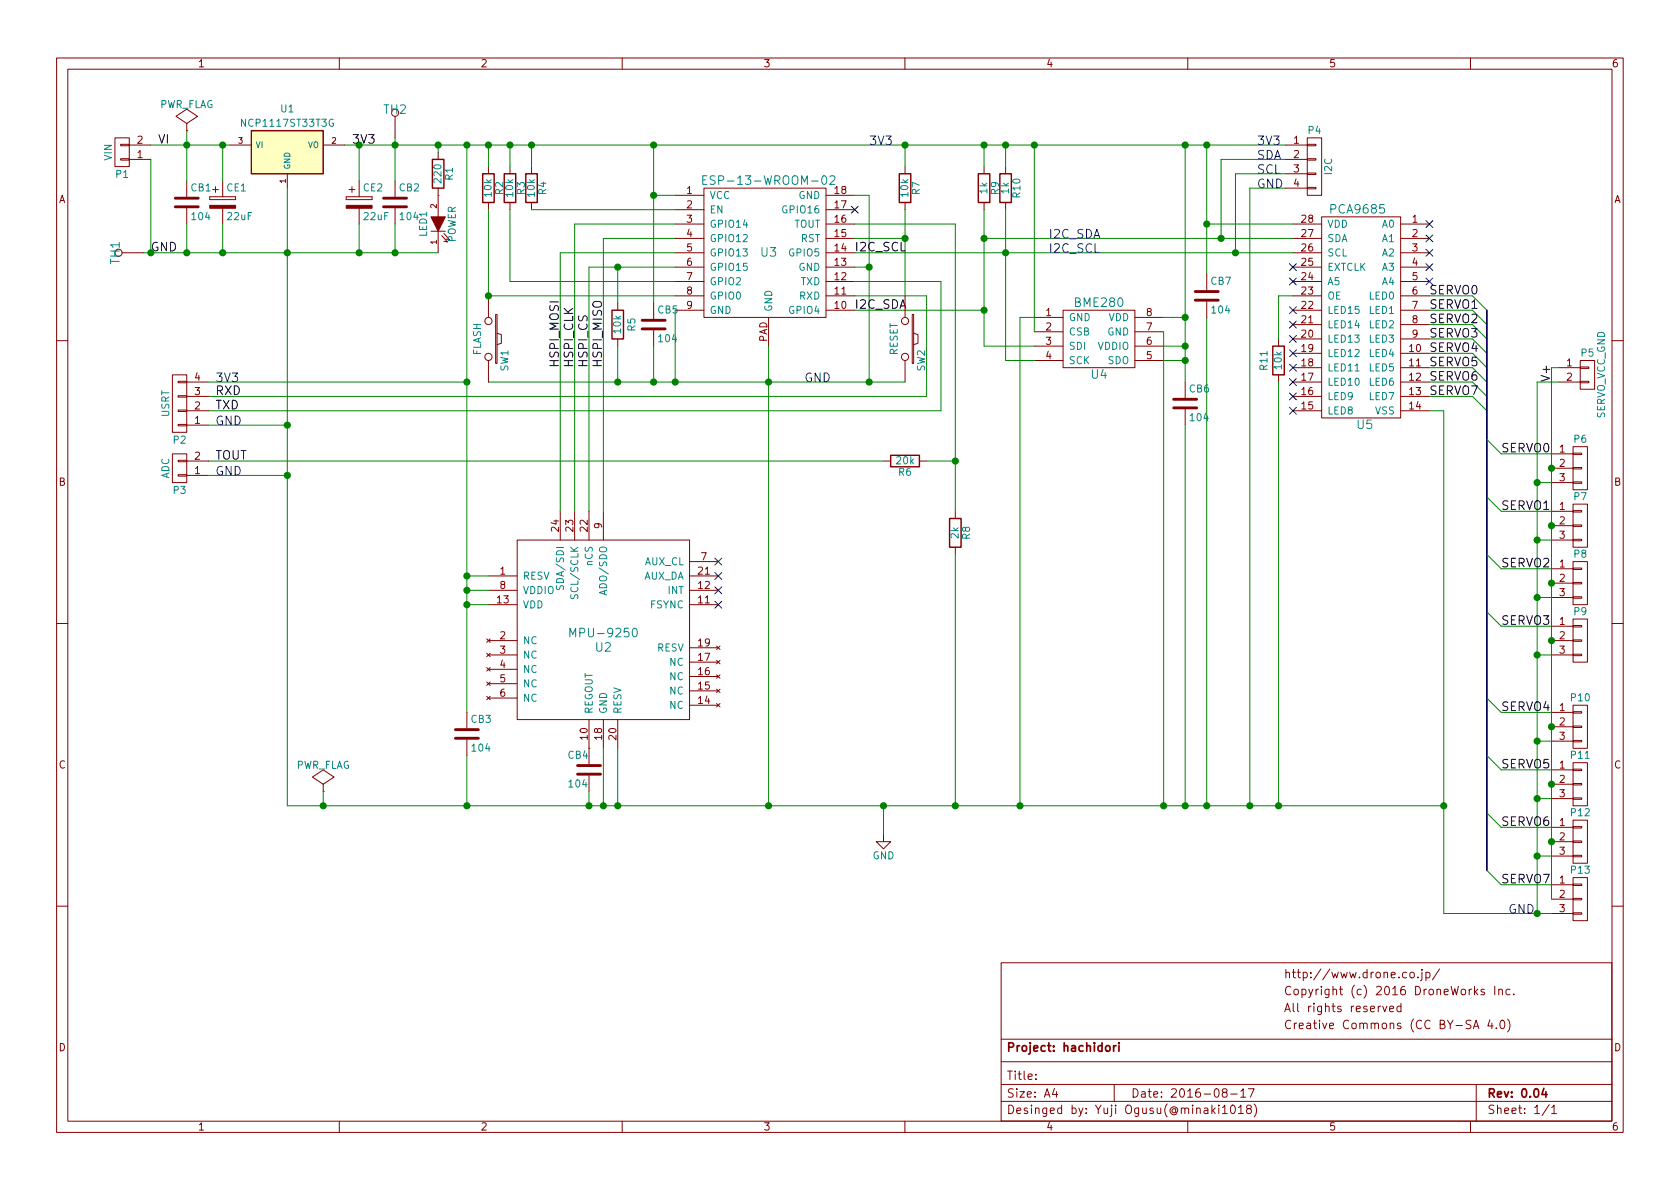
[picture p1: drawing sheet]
<svg xmlns="http://www.w3.org/2000/svg" width="297mm" height="210mm" viewBox="0 0 297 210" stroke-linecap="round" stroke-linejoin="round" font-family="sans-serif">
<g fill="none" stroke="#840000" stroke-width=".18">
<path d="M10 10.3h277v189.9h-277zM12 12.2h273v186.1h-273zM60 10.3v1.9M110 10.3v1.9M160 10.3v1.9M210 10.3v1.9M260 10.3v1.9M20.3 24.4h2.6v5.1h-2.6zM21.3 25.5h1.6v.3h-1.6zM21.3 28.1h1.6v.2h-1.6zM22.9 25.6h3.8M22.9 28.2h3.8"/>
<path d="M33 23.1h.1M33 21.8l1.9-1.2-1.9-1.3-1.9 1.3 1.9 1.2v1.3M33 32v2.8M33 36.8v2.8M37.1 34.8v.5zM37.1 35.3h4.6zM37.1 34.8h4.6zM37.6 33.5h1M38.1 33v1M39.4 32v2.8M39.4 36.8v2.8M40.6 25.6h3.8"/>
<path d="M41.7 34.8v.5zM50.8 30.7v2.6M57.1 25.6h3.9M61.2 34.8v.5zM61.2 35.3h4.6zM61.2 34.8h4.6zM61.7 33.5h1M62.2 33v1M63.5 32v2.8M63.5 36.8v2.8M65.8 34.8v.5zM69.8 20.6v3.8"/>
<path d="M69.8 32v2.8M69.8 36.8v2.8M77.5 26.9v1.3M77.5 33.3v5M86.4 29.5v1.2M86.4 35.8v1.3M90.2 29.5v1.2M90.2 35.8v1.3M94 29.5v1.2M94 35.8v1.3M119.4 39.6h5.1M119.4 34.5h5.1"/>
<path d="M119.4 37.1h5.1M124.5 33.3h21.5v22.8h-21.5zM146 39.6h5.1M146 34.5h5.1M146 37.1h5.1M160 29.5v1.2M160 35.8v1.3M174 29.5v1.2M174 35.8v1.3M177.8 29.5v1.2M177.8 35.8v1.3M227.3 25.6h3.8"/>
<path d="M227.3 28.2h3.8M227.3 30.7h3.8M227.3 33.3h3.8M228.6 39.6h5.1M231.1 33.1h1.6v.3h-1.6zM231.1 30.6h1.6v.3h-1.6zM231.1 28.1h1.6v.2h-1.6zM231.1 25.5h1.6v.3h-1.6zM231.1 24.4h2.6v10.1h-2.6zM233.7 38.3h13.9v35.6h-13.9zM247.6 39.6h5.1M21.6 44.7h3.8"/>
<path d="M76.2 40.9h2.5M77.5 40.9v3.8M78.1 41.7l1 1.1-.6-.1M78.5 41.3l1 1.1-.6-.1M86.4 52.3v3.8M87.6 55.6h.3v8.7h-.3zM87.9 58.9l.7 .3v1.5l-.7 .3M109.2 53.6v1.3M109.2 59.9v1.3M115.6 53.6v2.8M115.6 58.4v2.8M119.4 42.2h5.1"/>
<path d="M119.4 44.7h5.1M119.4 47.2h5.1M119.4 49.8h5.1M119.4 52.3h5.1M119.4 54.9h5.1M135.9 56.1v5.1M146 42.2h5.1M146 44.7h5.1M146 47.2h5.1M146 49.8h5.1M146 52.3h5.1M146 54.9h5.1"/>
<path d="M160 52.3v3.8M161.3 55.6h.2v8.7h-.2zM161.5 58.9l.8 .3v1.5l-.8 .3M182.9 56.1h5.1M182.9 58.7h5.1M188 54.9h12.7v10.1h-12.7zM200.7 56.1h5M200.7 58.7h5M213.4 48.5v2.8M213.4 53.3v2.8M226.1 59.9v1.3M228.6 42.2h5.1"/>
<path d="M228.6 44.7h5.1M228.6 47.2h5.1M228.6 49.8h5.1M228.6 52.3h5.1M228.6 54.9h5.1M228.6 57.4h5.1M228.6 59.9h5.1M247.6 42.2h5.1M247.6 44.7h5.1M247.6 47.2h5.1M247.6 49.8h5.1M247.6 52.3h5.1"/>
<path d="M247.6 54.9h5.1M247.6 57.4h5.1M247.6 59.9h5.1M10 60.2h2M30.5 66.3h2.5v10.1h-2.5zM31.5 67.4h1.5v.3h-1.5zM31.5 70h1.5v.2h-1.5zM31.5 72.5h1.5v.3h-1.5zM31.5 75.1h1.5v.2h-1.5zM33 67.6h3.8M33 70.1h3.8M33 72.6h3.8"/>
<path d="M33 75.2h3.8M86.4 63.7v3.9M160 63.7v3.9M182.9 61.2h5.1M182.9 63.7h5.1M200.7 61.2h5M200.7 63.7h5M209.5 67.6v2.8M209.5 72.4v2.8M226.1 66.3v1.3M228.6 62.5h5.1M228.6 65h5.1"/>
<path d="M228.6 67.6h5.1M228.6 70.1h5.1M228.6 72.6h5.1M247.6 62.5h5.1M247.6 65h5.1M247.6 67.6h5.1M247.6 70.1h5.1M247.6 72.6h5.1M275.6 65h3.8M275.6 67.6h3.8M278.1 79h2.6v7.6h-2.6zM279.4 67.4h1.5v.3h-1.5z"/>
<path d="M279.4 64.9h1.5v.2h-1.5zM279.4 63.7h2.5v5.1h-2.5zM285 60.2h2M30.5 80.3h2.5v5h-2.5zM31.5 81.4h1.5v.3h-1.5zM31.5 83.9h1.5v.3h-1.5zM33 81.5h3.8M33 84.1h3.8M91.4 95.5h30.5v31.7h-30.5zM99.1 90.4v5.1M101.6 90.4v5.1M104.1 90.4v5.1"/>
<path d="M106.7 90.4v5.1M121.9 99.3h5.1M156.2 81.5h1.3M162.6 81.5h1.2M168.9 90.4v1.3M168.9 96.8v1.2M274.3 80.3h3.8M274.3 82.8h3.8M274.3 85.3h3.8M274.3 90.4h3.8M274.3 93h3.8M274.3 95.5h3.8"/>
<path d="M278.1 85.2h1.6v.3h-1.6zM278.1 82.7h1.6v.2h-1.6zM278.1 80.1h1.6v.3h-1.6zM278.1 99.3h2.6v7.6h-2.6zM278.1 95.4h1.6v.2h-1.6zM278.1 92.8h1.6v.3h-1.6zM278.1 90.3h1.6v.2h-1.6zM278.1 89.1h2.6v7.7h-2.6zM10 110.3h2M86.1 113l.6 .6M86.1 115.5l.6 .6M86.1 118.1l.6 .6"/>
<path d="M86.4 101.8h5M86.4 113.3h5M86.4 115.8h5M86.4 118.4h5M86.4 104.4h5M86.4 106.9h5M86.7 113l-.6 .6M86.7 115.5l-.6 .6M86.7 118.1l-.6 .6M121.9 101.8h5.1M121.9 104.4h5.1M121.9 106.9h5.1"/>
<path d="M121.9 119.6h5.1M121.9 117.1h5.1M121.9 114.5h5.1M126.7 119.3l.6 .6M126.7 116.8l.6 .6M126.7 114.2l.6 .7M127.3 119.3l-.6 .6M127.3 116.8l-.6 .6M127.3 114.2l-.6 .7M274.3 113.3h3.8M274.3 115.8h3.8M274.3 100.6h3.8"/>
<path d="M274.3 103.1h3.8M274.3 105.7h3.8M274.3 110.7h3.8M278.1 105.5h1.6v.3h-1.6zM278.1 103h1.6v.2h-1.6zM278.1 100.5h1.6v.2h-1.6zM278.1 115.7h1.6v.2h-1.6zM278.1 113.2h1.6v.2h-1.6zM278.1 110.6h1.6v.3h-1.6zM278.1 109.5h2.6v7.6h-2.6zM285 110.3h2M57.1 139.9h.1"/>
<path d="M57.1 138.7l2-1.3-2-1.3-1.9 1.3 1.9 1.3v1.2M82.5 126v2.8M82.5 130.8v2.8M86.1 120.6l.6 .6M86.1 123.1l.6 .6M86.4 120.9h5M86.4 123.4h5M86.7 120.6l-.6 .6M86.7 123.1l-.6 .6M104.1 127.2v7.9M104.1 137.2v2.7M106.7 127.2v5.1"/>
<path d="M109.2 127.2v5.1M121.9 124.7h5.1M121.9 122.2h5.1M126.7 124.4l.6 .6M126.7 121.9l.6 .6M127.3 124.4l-.6 .6M127.3 121.9l-.6 .6M274.3 126h3.8M274.3 128.5h3.8M274.3 131.1h3.8M274.3 136.1h3.8M274.3 138.7h3.8"/>
<path d="M278.1 130.9h1.6v.3h-1.6zM278.1 128.4h1.6v.2h-1.6zM278.1 125.9h1.6v.2h-1.6zM278.1 124.7h2.6v7.6h-2.6zM278.1 138.6h1.6v.2h-1.6zM278.1 136h1.6v.3h-1.6zM278.1 134.9h2.6v7.6h-2.6zM156.2 147.6v1.2h1.3l-1.3 1.3-1.3-1.3h1.3M274.3 146.3h3.8M274.3 148.8h3.8M274.3 151.4h3.8M274.3 141.2h3.8"/>
<path d="M274.3 156.5h3.8M274.3 159h3.8M278.1 151.3h1.6v.2h-1.6zM278.1 148.7h1.6v.3h-1.6zM278.1 146.2h1.6v.2h-1.6zM278.1 145h2.6v7.6h-2.6zM278.1 141.1h1.6v.2h-1.6zM278.1 158.9h1.6v.2h-1.6zM278.1 156.3h1.6v.3h-1.6zM278.1 155.2h2.6v7.6h-2.6zM10 160.2h2M177 170.3h108v27.9h-108z"/>
<path d="M244.5 177.9l.3 1 .4-1M245.7 178.4l.7-.1v-.3l-.5-.1-.2 .2 .1 .7h.6M247.7 178l-.4-.1-.3 .3 .1 .6 .2 .1 .4-.1M247.7 177.4v1.5M249.4 172.1l.2-.2 .4 .2 .1 .5-.2 .2-.3 .1-.2-.1zM250.7 172.8v.1M251.4 171.9v1.3l-.3 .2M251.4 171.4v.2M252.1 172l.5-.1 .2 .3-.1 .6h-.6M252.1 171.9v1.5M254.5 171.3l-1.2 2M260.9 175.4l.4 .5"/>
<path d="M261.3 174.9l-.6 .6M262.4 175a.37 .37 0 0 0-.6 .1l.1 .3 .5 .1 .1 .1-.2 .3-.5-.1M264.3 174.4v1.5M265 175.1l.2-.2 .4 .1v.9M265 174.9v1M267 175l-.5-.1-.2 .3v.6l.2 .1 .5-.1M267.6 175.8v.1M274.3 161.5h3.8M278.1 161.4h1.6v.3h-1.6zM285 160.2h2M60 198.3v1.9M110 198.3v1.9"/>
<path d="M160 198.3v1.9M177 194.8h108M177 191.8h108M177 187.8h108M177 183.8h108M183.2 190.8v.1M183.2 190v.1M186.4 192.5l-.3 1h.9M186.8 193v1M197 191.8v3M210 198.3v1.9M216.1 195.9l.5-.5v1.5"/>
<path d="M216.1 196.9h.9M216.4 193.2l-.3-.3 .1-.2 .2-.2 .4 .1 .2 .2-.1 .2-.6 .2a.48 .48 0 0 0-.1 .7l.2 .1 .5-.1a.48 .48 0 0 0-.2-.7M217.6 193.5h1.1M217.7 195.6l.2-.2a.81 .81 0 0 1 .6 .6 .81 .81 0 0 1-.3 .8l-.1 .1a.79 .79 0 0 1-.4-1.3zM219 195.9l.4-.5v1.5M219 196.9h.8M219.4 193l.4-.5v1.5M219.4 194h.8M220.7 196.1l-.3-.3 .1-.2 .2-.2 .4 .1 .2 .2-.1 .2-.7 .2a.48 .48 0 0 0 0 .7l.2 .1 .5-.1a.48 .48 0 0 0-.2-.7M220.7 192.5h1l-.6 1.5M221.7 195.2a1.71 1.71 0 0 1 0 2.3M260 198.3v1.9"/>
<path d="M260.5 181.9l.5-1.5 .5 1.5M260.6 181.5h.7M261 191.8v6.5M263.4 180.3l-.3 1.1h.9M263.8 180.9v1M264.6 181.8v.1M265.4 180.6l.2-.2a.81 .81 0 0 1 .5 .6 .81 .81 0 0 1-.2 .8l-.2 .1a.79 .79 0 0 1-.3-1.3zM266.5 180.2a1.71 1.71 0 0 1 0 2.3M273.9 195.3l-1.3 2M274.3 195.9l.5-.5v1.5M274.3 196.9h.9"/>
<circle cx="86.4" cy="56.8" r=".63"/>
<circle cx="160" cy="56.8" r=".63"/>
<circle cx="86.4" cy="63.1" r=".63"/>
<circle cx="160" cy="63.1" r=".63"/>
</g>
<path d="M196.9 184.9v1M197.3 184.9l-.4 .3M197.8 184.4v.2M197.8 184.9v1M273 192.5l-.4 1h1M273.3 193v1" fill="none" stroke="#840000" stroke-width=".3"/>
<path d="M58.9 21.1a.59 .59 0 0 0-.7 .6 .59 .59 0 0 0 .7 .6l.1-.5h-.3M124.3 31.8h.5M125 31.1h-.7v1.5h.7M146.7 31.2l.3-.1h.3l.2 .1 .1 .3-.1 .2-.8 .9h.9M98.4 103.6l.1 .6h.4l.2-.5 .3-.1 .2 .2v.5M100.8 112.6v-1.5l.5 1.1 .5-1.1v1.5M111.9 111.2l.3-.1a.81 .81 0 0 1 .5 .8 .81 .81 0 0 1-.5 .7l-.3-.1-.1-.5z" fill="none" stroke="#008484" stroke-width=".18"/>
<path d="M44.4 23.1h12.7v7.6h-12.7zM76.5 28.2h2v5.1h-2zM85.3 30.7h2.1v5.1h-2.1zM89.2 30.7h2v5.1h-2zM93 30.7h2v5.1h-2zM159 30.7h2v5.1h-2zM173 30.7h2v5.1h-2zM176.8 30.7h2v5.1h-2zM108.2 54.9h2v5h-2zM225 61.2h2.1v5.1h-2.1zM157.5 80.5h5.1v2h-5.1zM167.9 91.7h2v5.1h-2z" fill="none" stroke="#840000" stroke-width=".25"/>
<g fill="none" stroke="#840000" stroke-width=".51">
<path d="M31 36.6h4.1M31 35h4.1M67.8 36.6h4.1M67.8 35h4.1M113.5 58.2h4.1M113.5 56.6h4.1M211.3 53.1h4.1M211.3 51.6h4.1M207.5 72.1h4.1M207.5 70.6h4.1M80.5 130.6h4.1M80.5 129h4.1"/>
<path d="M102.1 136.9h4.1M102.1 135.4h4.1"/>
</g>
<g fill="none" stroke="#000084" stroke-width=".18">
<path d="M150.5 36.5l1.2 1.2M151.7 36.5l-1.2 1.2M252.1 39l1.2 1.2M253.3 39l-1.2 1.2M228 46.6l1.2 1.2M228 49.2l1.2 1.2M228 54.2l1.2 1.3M228 56.8l1.2 1.2M228 59.3l1.2 1.2M229.2 46.6l-1.2 1.2M229.2 49.2l-1.2 1.2M229.2 54.2l-1.2 1.3"/>
<path d="M229.2 56.8l-1.2 1.2M229.2 59.3l-1.2 1.2M252.1 41.5l1.2 1.3M252.1 44.1l1.2 1.2M252.1 46.6l1.2 1.2M252.1 49.2l1.2 1.2M253.3 41.5l-1.2 1.3M253.3 44.1l-1.2 1.2M253.3 46.6l-1.2 1.2M253.3 49.2l-1.2 1.2M228 61.9l1.2 1.2M228 64.4l1.2 1.2"/>
<path d="M228 66.9l1.2 1.3M228 69.5l1.2 1.2M228 72l1.2 1.2M229.2 61.9l-1.2 1.2M229.2 64.4l-1.2 1.2M229.2 66.9l-1.2 1.3M229.2 69.5l-1.2 1.2M229.2 72l-1.2 1.2M126.4 98.7l1.2 1.2M127.6 98.7l-1.2 1.2M126.4 101.2l1.2 1.3M126.4 103.8l1.2 1.2"/>
<path d="M126.4 106.3l1.2 1.2M127.6 101.2l-1.2 1.3M127.6 103.8l-1.2 1.2M127.6 106.3l-1.2 1.2"/>
</g>
<g fill="#840000" stroke="#840000" stroke-width=".18">
<path d="M76.2 38.3h2.5l-1.2 2.6z"/>
<path d="M61.2 36.3h4.6v.5h-4.6z"/>
<path d="M37.1 36.3h4.6v.5h-4.6z"/>
</g>
<path d="M44.4 23.1h12.7v7.6h-12.7z" fill="#ffffc2" stroke="#ffffc2" stroke-width=".18"/>
<g fill="#008400" stroke="#008400" stroke-width=".25">
<circle cx="94" cy="25.6" r=".51"/>
<circle cx="213.4" cy="39.6" r=".51"/>
<circle cx="209.6" cy="56.1" r=".51"/>
<circle cx="174" cy="42.2" r=".51"/>
<circle cx="177.8" cy="44.7" r=".51"/>
<circle cx="209.6" cy="61.2" r=".51"/>
<circle cx="180.3" cy="142.5" r=".51"/>
<circle cx="115.6" cy="25.6" r=".51"/>
<circle cx="86.4" cy="25.6" r=".51"/>
<circle cx="90.2" cy="25.6" r=".51"/>
<circle cx="82.6" cy="104.4" r=".51"/>
<circle cx="82.6" cy="101.8" r=".51"/>
<circle cx="115.6" cy="34.5" r=".51"/>
<circle cx="82.6" cy="106.9" r=".51"/>
<circle cx="209.6" cy="63.7" r=".51"/>
<circle cx="153.7" cy="47.2" r=".51"/>
<circle cx="50.8" cy="44.7" r=".51"/>
<circle cx="160" cy="25.6" r=".51"/>
<circle cx="209.6" cy="25.6" r=".51"/>
<circle cx="209.6" cy="142.5" r=".51"/>
<circle cx="213.4" cy="142.5" r=".51"/>
<circle cx="226.1" cy="142.5" r=".51"/>
<circle cx="177.8" cy="25.6" r=".51"/>
<circle cx="174" cy="25.6" r=".51"/>
<circle cx="77.5" cy="25.6" r=".51"/>
<circle cx="119.4" cy="67.6" r=".51"/>
<circle cx="115.6" cy="67.6" r=".51"/>
<circle cx="109.2" cy="47.2" r=".51"/>
<circle cx="135.9" cy="67.6" r=".51"/>
<circle cx="82.6" cy="25.6" r=".51"/>
<circle cx="104.1" cy="142.5" r=".51"/>
<circle cx="63.5" cy="44.7" r=".51"/>
<circle cx="69.9" cy="25.6" r=".51"/>
<circle cx="69.9" cy="44.7" r=".51"/>
<circle cx="39.4" cy="44.7" r=".51"/>
<circle cx="39.4" cy="25.6" r=".51"/>
<circle cx="135.9" cy="142.5" r=".51"/>
<circle cx="82.6" cy="142.5" r=".51"/>
<circle cx="255.3" cy="142.5" r=".51"/>
<circle cx="271.8" cy="161.5" r=".51"/>
<circle cx="274.3" cy="93" r=".51"/>
<circle cx="274.3" cy="103.1" r=".51"/>
<circle cx="274.3" cy="113.3" r=".51"/>
<circle cx="274.3" cy="128.5" r=".51"/>
<circle cx="274.3" cy="138.7" r=".51"/>
<circle cx="274.3" cy="148.8" r=".51"/>
<circle cx="271.8" cy="95.5" r=".51"/>
<circle cx="271.8" cy="105.7" r=".51"/>
<circle cx="271.8" cy="115.8" r=".51"/>
<circle cx="271.8" cy="131.1" r=".51"/>
<circle cx="271.8" cy="141.2" r=".51"/>
<circle cx="271.8" cy="151.4" r=".51"/>
<circle cx="274.3" cy="82.8" r=".51"/>
<circle cx="33" cy="25.6" r=".51"/>
<circle cx="33" cy="44.7" r=".51"/>
<circle cx="106.7" cy="142.5" r=".51"/>
<circle cx="109.2" cy="142.5" r=".51"/>
<circle cx="182.9" cy="25.6" r=".51"/>
<circle cx="57.2" cy="142.5" r=".51"/>
<circle cx="156.2" cy="142.5" r=".51"/>
<circle cx="271.8" cy="85.3" r=".51"/>
<circle cx="109.2" cy="67.6" r=".51"/>
<circle cx="86.4" cy="52.3" r=".51"/>
<circle cx="205.7" cy="142.5" r=".51"/>
<circle cx="160" cy="42.2" r=".51"/>
<circle cx="153.7" cy="67.6" r=".51"/>
<circle cx="174" cy="54.9" r=".51"/>
<circle cx="168.9" cy="81.5" r=".51"/>
<circle cx="168.9" cy="142.5" r=".51"/>
<circle cx="215.9" cy="42.2" r=".51"/>
<circle cx="213.4" cy="25.6" r=".51"/>
<circle cx="218.4" cy="44.7" r=".51"/>
<circle cx="221" cy="142.5" r=".51"/>
<circle cx="50.8" cy="84.1" r=".51"/>
<circle cx="50.8" cy="75.2" r=".51"/>
<circle cx="82.6" cy="67.6" r=".51"/>
</g>
<g fill="none" stroke="#008400" stroke-width=".18">
<path d="M26.7 25.6h13.9M26.7 28.2v16.5M33 23.1v8.9M33 39.6v5.1M39.4 25.6v6.4M39.4 39.6v5.1M50.8 33.3v109.2h204.5M61 25.6h166.3M63.5 25.6v6.4M63.5 39.6v5.1M69.8 24.4v7.6M69.8 39.6v5.1"/>
<path d="M77.5 34.5h.1M77.5 25.6v1.3M82.5 25.6v100.4M86.4 37.1v15.2h33M86.4 25.6v3.9M90.2 37.1v12.7h29.2M90.2 25.6v3.9M94 25.6v3.9M94 37.1h25.4M115.6 34.5h3.8M115.6 25.6v28M119.4 39.6h-17.8v50.8"/>
<path d="M151.1 39.6h17.8v50.8M151.1 34.5h2.6v33.1M160 25.6v3.9M160 37.1v15.2M174 37.1v24.1h8.9M174 25.6v3.9M177.8 25.6v3.9M177.8 37.1v26.6h5.1M182.9 25.6v33.1M209.5 25.6v42M213.4 25.6v22.9M213.4 39.6h15.2"/>
<path d="M227.3 28.2h-11.4v14M227.3 30.7h-8.9v14M227.3 33.3h-6.3v109.2M25.4 44.7h52.1M109.2 47.2v6.4M119.4 44.7h-20.3v45.7M119.4 47.2h-15.3v43.2M119.4 42.2h-12.7v48.2M119.4 54.9v12.7M151.1 54.9h22.9M151.1 44.7h77.5M151.1 49.8h15.3v22.8h-129.6"/>
<path d="M151.1 47.2h2.6M151.1 42.2h8.9M151.1 52.3h12.7v17.8h-127M174 42.2h54.6M182.9 56.1h-2.6v86.4M205.7 56.1h3.8M205.7 58.7v83.8M213.4 56.1v86.4M228.6 52.3h-2.5v7.6M252.7 54.9h7.6l2.6 2.5M252.7 52.3h7.6l2.6 2.6M252.7 57.4h7.6l2.6 2.5"/>
<path d="M252.7 59.9h7.6l2.6 2.6M36.8 67.6h45.7M36.8 75.2h14M86.4 67.6h73.6M109.2 61.2v6.4M115.6 61.2v6.4M135.9 61.2v81.3M205.7 61.2h3.8M205.7 63.7h3.8M209.5 75.2v67.3M226.1 67.6v74.9M252.7 72.6h2.6v88.9h19"/>
<path d="M252.7 70.1h7.6l2.6 2.5M252.7 67.6h7.6l2.6 2.5M252.7 62.5h7.6l2.6 2.5M252.7 65h7.6l2.6 2.6M262.9 77.7l2.5 2.6h8.9M275.6 67.6h-3.8v93.9M275.6 65h-1.3v94M36.8 81.5h119.4M36.8 84.1h14M163.8 81.5h5.1M168.9 98v44.5M262.9 98l2.5 2.6h8.9"/>
<path d="M262.9 87.9l2.5 2.5h8.9M271.8 85.3h2.5M271.8 95.5h2.5M82.5 101.8h3.9M82.5 106.9h3.9M82.5 104.4h3.9M262.9 108.2l2.5 2.5h8.9M271.8 105.7h2.5M271.8 115.8h2.5M57.1 139.9v2.6M82.5 133.6v8.9M104.1 139.9v2.6"/>
<path d="M106.7 132.3v10.2M109.2 132.3v10.2M262.9 133.6l2.5 2.5h8.9M262.9 123.4l2.5 2.6h8.9M271.8 131.1h2.5M156.2 142.5v5.1M262.9 153.9l2.5 2.6h8.9M262.9 143.8l2.5 2.5h8.9M271.8 141.2h2.5M271.8 151.4h2.5"/>
</g>
<path d="M262.9 54.9v99" fill="none" stroke="#000084" stroke-width=".3"/>
<g font-size="2.1" fill="#008484">
<text x="67.8" y="20.1">TH2</text>
<text x="126.1" y="32.7">ESP-13-WROOM-02</text>
<text x="235.4" y="37.8">PCA9685</text>
<text x="21.2" y="46.7" transform="rotate(-90 21.2 46.7)">TH1</text>
<text x="134.5" y="45.4">U3</text>
<text x="190.2" y="54.3">BME280</text>
<text x="193" y="67">U4</text>
<text x="240" y="75.9">U5</text>
<text x="101.6" y="112.7">MPU-9250</text>
<text x="105.3" y="115.2">U2</text>
</g>
<g font-size="2.1">
<text x="27.9" y="25.4">VI</text>
<text x="62.2" y="25.4">3V3</text>
<text x="151.1" y="44.4">I2C_SCL</text>
<text x="252.7" y="52.1">SERVO0</text>
<text x="151.1" y="54.6">I2C_SDA</text>
<text x="252.7" y="54.6">SERVO1</text>
<text x="252.7" y="57.1">SERVO2</text>
<text x="252.7" y="59.7">SERVO3</text>
<text x="98.8" y="65" transform="rotate(-90 98.8 65)">HSPI_MOSI</text>
<text x="101.3" y="65" transform="rotate(-90 101.3 65)">HSPI_CLK</text>
<text x="103.9" y="65" transform="rotate(-90 103.9 65)">HSPI_CS</text>
<text x="106.4" y="65" transform="rotate(-90 106.4 65)">HSPI_MISO</text>
<text x="252.7" y="62.2">SERVO4</text>
<text x="252.7" y="64.8">SERVO5</text>
<text x="38.1" y="69.8">RXD</text>
<text x="252.7" y="67.3">SERVO6</text>
<text x="252.7" y="69.8">SERVO7</text>
<text x="274.1" y="67.6" transform="rotate(-90 274.1 67.6)">V+</text>
<text x="38.1" y="72.4">TXD</text>
<text x="38.1" y="81.3">TOUT</text>
<text x="265.4" y="80">SERVO0</text>
<text x="265.4" y="90.2">SERVO1</text>
<text x="265.4" y="100.3">SERVO2</text>
<text x="265.4" y="110.5">SERVO3</text>
<text x="265.4" y="125.7">SERVO4</text>
<text x="265.4" y="135.9">SERVO5</text>
<text x="265.4" y="146">SERVO6</text>
<text x="265.4" y="156.2">SERVO7</text>
</g>
<g font-size="2.1" fill="#0000c2">
<text x="153.7" y="25.6">3V3</text>
<text x="222.2" y="28.2">SDA</text>
<text x="222.2" y="25.6">3V3</text>
<text x="222.2" y="33.3">GND</text>
<text x="222.2" y="30.7">SCL</text>
<text x="185.4" y="44.7">I2C_SCL</text>
<text x="185.4" y="42.2">I2C_SDA</text>
<text x="38.1" y="67.6">3V3</text>
<text x="142.2" y="67.6">GND</text>
<text x="38.1" y="75.2">GND</text>
<text x="38.1" y="84.1">GND</text>
<text x="266.7" y="161.5">GND</text>
</g>
<text font-size="2.1" fill="#008400" x="26.7" y="44.4">GND</text>
<g font-size="2.1" fill="#840000">
<text x="227" y="173">http://www.drone.co.jp/</text>
<text x="227" y="176">Copyright (c) 2016 DroneWorks Inc.</text>
<text x="227" y="179">All rights reserved</text>
<text x="178" y="186">Project: hachidori</text>
<text x="227" y="182">Creative Commons (CC BY-SA 4.0)</text>
<text x="178" y="191">Title:</text>
<text x="178" y="194.1">Size: A4</text>
<text x="178" y="197">Desinged by: Yuji Ogusu(@minaki1018)</text>
<text x="200" y="194.1">Date: 2016-08-17</text>
<text x="263" y="194.1">Rev: 0.04</text>
<text x="263" y="197">Sheet: 1/1</text>
</g>
<g font-size="1.8" fill="#840000">
<text x="35" y="11.9">1</text>
<text x="85" y="11.9">2</text>
<text x="135" y="11.9">3</text>
<text x="185" y="11.9">4</text>
<text x="235" y="11.9">5</text>
<text x="285" y="11.9">6</text>
<text x="24.3" y="27.9">1</text>
<text x="24.3" y="25.4">2</text>
<text x="228.8" y="25.4">1</text>
<text x="228.8" y="27.9">2</text>
<text x="10.4" y="35.9">A</text>
<text x="121.4" y="34.3">1</text>
<text x="147.6" y="34.3">18</text>
<text x="228.8" y="30.5">3</text>
<text x="228.8" y="33">4</text>
<text x="285.4" y="35.9">A</text>
<text x="121.4" y="36.8">2</text>
<text x="121.4" y="39.4">3</text>
<text x="121.4" y="41.9">4</text>
<text x="147.6" y="41.9">15</text>
<text x="147.6" y="39.4">16</text>
<text x="147.6" y="36.8">17</text>
<text x="230.2" y="41.9">27</text>
<text x="230.2" y="39.4">28</text>
<text x="249.7" y="39.4">1</text>
<text x="249.7" y="41.9">2</text>
<text x="121.4" y="44.4">5</text>
<text x="121.4" y="47">6</text>
<text x="147.6" y="47">13</text>
<text x="147.6" y="44.4">14</text>
<text x="230.2" y="47">25</text>
<text x="230.2" y="44.4">26</text>
<text x="249.7" y="44.4">3</text>
<text x="249.7" y="47">4</text>
<text x="121.4" y="49.5">7</text>
<text x="121.4" y="52.1">8</text>
<text x="147.6" y="52.1">11</text>
<text x="147.6" y="49.5">12</text>
<text x="230.2" y="52.1">23</text>
<text x="230.2" y="49.5">24</text>
<text x="249.7" y="49.5">5</text>
<text x="249.7" y="52.1">6</text>
<text x="121.4" y="54.6">9</text>
<text x="147.6" y="54.6">10</text>
<text x="184.9" y="55.9">1</text>
<text x="184.9" y="58.4">2</text>
<text x="202.7" y="58.4">7</text>
<text x="202.7" y="55.9">8</text>
<text x="230.2" y="59.7">20</text>
<text x="230.2" y="57.1">21</text>
<text x="230.2" y="54.6">22</text>
<text x="249.7" y="54.6">7</text>
<text x="249.7" y="57.1">8</text>
<text x="249.7" y="59.7">9</text>
<text x="135.6" y="60.5" transform="rotate(-90 135.6 60.5)">PAD</text>
<text x="184.9" y="61">3</text>
<text x="184.9" y="63.5">4</text>
<text x="202.7" y="63.5">5</text>
<text x="202.7" y="61">6</text>
<text x="230.2" y="64.8">18</text>
<text x="230.2" y="62.2">19</text>
<text x="249.2" y="62.2">10</text>
<text x="249.2" y="64.8">11</text>
<text x="277" y="64.8">1</text>
<text x="34.4" y="69.8">3</text>
<text x="34.4" y="67.3">4</text>
<text x="230.2" y="69.8">16</text>
<text x="230.2" y="67.3">17</text>
<text x="249.2" y="67.3">12</text>
<text x="249.2" y="69.8">13</text>
<text x="277" y="67.3">2</text>
<text x="34.4" y="74.9">1</text>
<text x="34.4" y="72.4">2</text>
<text x="230.2" y="72.4">15</text>
<text x="249.2" y="72.4">14</text>
<text x="34.4" y="83.8">1</text>
<text x="34.4" y="81.3">2</text>
<text x="275.7" y="80">1</text>
<text x="275.7" y="82.5">2</text>
<text x="10.4" y="85.9">B</text>
<text x="275.7" y="85.1">3</text>
<text x="285.4" y="85.9">B</text>
<text x="98.8" y="93.9" transform="rotate(-90 98.8 93.9)">24</text>
<text x="101.3" y="93.9" transform="rotate(-90 101.3 93.9)">23</text>
<text x="103.9" y="93.9" transform="rotate(-90 103.9 93.9)">22</text>
<text x="106.4" y="93.4" transform="rotate(-90 106.4 93.4)">9</text>
<text x="275.7" y="90.2">1</text>
<text x="275.7" y="92.7">2</text>
<text x="275.7" y="95.2">3</text>
<text x="88.4" y="101.6">1</text>
<text x="123.5" y="101.6">21</text>
<text x="124" y="99.1">7</text>
<text x="275.7" y="100.3">1</text>
<text x="87.9" y="106.7">13</text>
<text x="88.4" y="104.1">8</text>
<text x="123.5" y="106.7">11</text>
<text x="123.5" y="104.1">12</text>
<text x="275.7" y="102.9">2</text>
<text x="275.7" y="105.4">3</text>
<text x="88.4" y="113">2</text>
<text x="275.7" y="110.5">1</text>
<text x="275.7" y="113">2</text>
<text x="88.4" y="115.6">3</text>
<text x="88.4" y="118.1">4</text>
<text x="123.5" y="119.4">16</text>
<text x="123.5" y="116.8">17</text>
<text x="123.5" y="114.3">19</text>
<text x="275.7" y="115.6">3</text>
<text x="88.4" y="120.6">5</text>
<text x="88.4" y="123.2">6</text>
<text x="123.5" y="124.5">14</text>
<text x="123.5" y="121.9">15</text>
<text x="275.7" y="125.7">1</text>
<text x="103.9" y="130.8" transform="rotate(-90 103.9 130.8)">10</text>
<text x="106.4" y="130.8" transform="rotate(-90 106.4 130.8)">18</text>
<text x="109" y="130.8" transform="rotate(-90 109 130.8)">20</text>
<text x="275.7" y="128.3">2</text>
<text x="275.7" y="130.8">3</text>
<text x="10.4" y="135.9">C</text>
<text x="275.7" y="135.9">1</text>
<text x="285.4" y="135.9">C</text>
<text x="275.7" y="138.4">2</text>
<text x="275.7" y="141">3</text>
<text x="275.7" y="146">1</text>
<text x="275.7" y="148.6">2</text>
<text x="275.7" y="151.1">3</text>
<text x="275.7" y="156.2">1</text>
<text x="275.7" y="158.7">2</text>
<text x="275.7" y="161.3">3</text>
<text x="10.4" y="185.9">D</text>
<text x="285.4" y="185.9">D</text>
<text x="35" y="199.9">1</text>
<text x="85" y="199.9">2</text>
<text x="135" y="199.9">3</text>
<text x="185" y="199.9">4</text>
<text x="235" y="199.9">5</text>
<text x="285" y="199.9">6</text>
</g>
<g font-size="1.8" fill="#008484">
<text x="28.1" y="19.1">PWR_FLAG</text>
<text x="43.1" y="22.4">NCP1117ST33T3G</text>
<text x="49.7" y="19.9">U1</text>
<text x="231.3" y="23.7">P4</text>
<text x="19.8" y="28.4" transform="rotate(-90 19.8 28.4)">VIN</text>
<text x="20.5" y="31.4">P1</text>
<text x="33.8" y="33.8">CB1</text>
<text x="40.1" y="33.8">CE1</text>
<text x="64.2" y="33.8">CE2</text>
<text x="70.6" y="33.8">CB2</text>
<text x="78" y="32.2" transform="rotate(-90 78 32.2)">220</text>
<text x="80.1" y="31.8" transform="rotate(-90 80.1 31.8)">R1</text>
<text x="86.9" y="34.7" transform="rotate(-90 86.9 34.7)">10k</text>
<text x="89" y="34.4" transform="rotate(-90 89 34.4)">R2</text>
<text x="90.7" y="34.7" transform="rotate(-90 90.7 34.7)">10k</text>
<text x="92.8" y="34.4" transform="rotate(-90 92.8 34.4)">R3</text>
<text x="94.5" y="34.7" transform="rotate(-90 94.5 34.7)">10k</text>
<text x="96.6" y="34.4" transform="rotate(-90 96.6 34.4)">R4</text>
<text x="125.5" y="35.2">VCC</text>
<text x="141.1" y="35.2">GND</text>
<text x="160.6" y="34.7" transform="rotate(-90 160.6 34.7)">10k</text>
<text x="162.6" y="34.4" transform="rotate(-90 162.6 34.4)">R7</text>
<text x="174.5" y="34.2" transform="rotate(-90 174.5 34.2)">1k</text>
<text x="176.6" y="34.4" transform="rotate(-90 176.6 34.4)">R9</text>
<text x="178.4" y="34.2" transform="rotate(-90 178.4 34.2)">1k</text>
<text x="180.4" y="34.9" transform="rotate(-90 180.4 34.9)">R10</text>
<text x="235.5" y="30.8" transform="rotate(-90 235.5 30.8)">I2C</text>
<text x="34" y="38.9">104</text>
<text x="40.3" y="38.9">22uF</text>
<text x="64.4" y="38.9">22uF</text>
<text x="70.8" y="38.9">104</text>
<text x="75.5" y="41.9" transform="rotate(-90 75.5 41.9)">LED1</text>
<text x="125.5" y="37.7">EN</text>
<text x="125.5" y="40.3">GPIO14</text>
<text x="138.6" y="37.7">GPIO16</text>
<text x="140.2" y="40.3">TOUT</text>
<text x="234.7" y="40.3">VDD</text>
<text x="244.4" y="40.3">A0</text>
<text x="80.6" y="42.9" transform="rotate(-90 80.6 42.9)">POWER</text>
<text x="125.5" y="42.8">GPIO12</text>
<text x="125.5" y="45.3">GPIO13</text>
<text x="125.5" y="47.9">GPIO15</text>
<text x="139.6" y="45.3">GPIO5</text>
<text x="141.1" y="47.9">GND</text>
<text x="141.5" y="42.8">RST</text>
<text x="234.7" y="47.9">EXTCLK</text>
<text x="234.7" y="45.3">SCL</text>
<text x="234.7" y="42.8">SDA</text>
<text x="244.4" y="42.8">A1</text>
<text x="244.4" y="45.3">A2</text>
<text x="244.4" y="47.9">A3</text>
<text x="125.5" y="50.4">GPIO2</text>
<text x="125.5" y="53">GPIO0</text>
<text x="141.3" y="53">RXD</text>
<text x="141.5" y="50.4">TXD</text>
<text x="214.1" y="50.3">CB7</text>
<text x="234.7" y="53">OE</text>
<text x="234.7" y="50.4">A5</text>
<text x="242.1" y="53">LED0</text>
<text x="244.4" y="50.4">A4</text>
<text x="109.8" y="58.9" transform="rotate(-90 109.8 58.9)">10k</text>
<text x="112.3" y="58.5" transform="rotate(-90 112.3 58.5)">R5</text>
<text x="116.3" y="55.4">CB5</text>
<text x="125.5" y="55.5">GND</text>
<text x="136.5" y="55.1" transform="rotate(-90 136.5 55.1)">GND</text>
<text x="139.6" y="55.5">GPIO4</text>
<text x="189" y="56.8">GND</text>
<text x="189" y="59.3">CSB</text>
<text x="195.7" y="59.3">GND</text>
<text x="195.9" y="56.8">VDD</text>
<text x="214.4" y="55.4">104</text>
<text x="234.7" y="58">LED14</text>
<text x="234.7" y="55.5">LED15</text>
<text x="242.1" y="55.5">LED1</text>
<text x="242.1" y="58">LED2</text>
<text x="85" y="62.9" transform="rotate(-90 85 62.9)">FLASH</text>
<text x="89.9" y="65.7" transform="rotate(-90 89.9 65.7)">SW1</text>
<text x="116.6" y="60.5">104</text>
<text x="158.7" y="62.9" transform="rotate(-90 158.7 62.9)">RESET</text>
<text x="163.5" y="65.7" transform="rotate(-90 163.5 65.7)">SW2</text>
<text x="189" y="61.8">SDI</text>
<text x="189" y="64.4">SCK</text>
<text x="194" y="61.8">VDDIO</text>
<text x="195.8" y="64.4">SDO</text>
<text x="224.1" y="65.4" transform="rotate(-90 224.1 65.4)">R11</text>
<text x="226.6" y="65.2" transform="rotate(-90 226.6 65.2)">10k</text>
<text x="234.7" y="60.6">LED13</text>
<text x="234.7" y="65.7">LED11</text>
<text x="234.7" y="63.1">LED12</text>
<text x="242.1" y="60.6">LED3</text>
<text x="242.1" y="63.1">LED4</text>
<text x="242.1" y="65.7">LED5</text>
<text x="279.6" y="63">P5</text>
<text x="210.3" y="69.4">CB6</text>
<text x="234.7" y="70.7">LED9</text>
<text x="234.7" y="68.2">LED10</text>
<text x="242.1" y="68.2">LED6</text>
<text x="242.1" y="70.7">LED7</text>
<text x="29.9" y="73.8" transform="rotate(-90 29.9 73.8)">USRT</text>
<text x="210.5" y="74.5">104</text>
<text x="234.7" y="73.3">LED8</text>
<text x="243.1" y="73.3">VSS</text>
<text x="283.8" y="74.2" transform="rotate(-90 283.8 74.2)">SERVO_VCC_GND</text>
<text x="30.7" y="78.4">P2</text>
<text x="158.5" y="82.1">20k</text>
<text x="278.3" y="78.3">P6</text>
<text x="29.9" y="84.7" transform="rotate(-90 29.9 84.7)">ADC</text>
<text x="30.7" y="87.3">P3</text>
<text x="158.9" y="84.1">R6</text>
<text x="278.3" y="88.4">P7</text>
<text x="169.5" y="95.2" transform="rotate(-90 169.5 95.2)">2k</text>
<text x="171.5" y="95.3" transform="rotate(-90 171.5 95.3)">R8</text>
<text x="104.8" y="100" transform="rotate(-90 104.8 100)">nCS</text>
<text x="113.8" y="99.9">AUX_CL</text>
<text x="278.3" y="98.6">P8</text>
<text x="92.5" y="102.5">RESV</text>
<text x="92.5" y="105">VDDIO</text>
<text x="92.5" y="107.6">VDD</text>
<text x="99.7" y="103.7" transform="rotate(-90 99.7 103.7)">SDA/SDI</text>
<text x="102.2" y="105.4" transform="rotate(-90 102.2 105.4)">SCL/SCLK</text>
<text x="107.3" y="104.8" transform="rotate(-90 107.3 104.8)">ADO/SDO</text>
<text x="113.6" y="102.5">AUX_DA</text>
<text x="114.9" y="107.6">FSYNC</text>
<text x="118.1" y="105">INT</text>
<text x="92.5" y="113.9">NC</text>
<text x="278.3" y="108.8">P9</text>
<text x="92.5" y="116.5">NC</text>
<text x="92.5" y="119">NC</text>
<text x="116.1" y="115.2">RESV</text>
<text x="118.3" y="117.7">NC</text>
<text x="92.5" y="121.5">NC</text>
<text x="92.5" y="124.1">NC</text>
<text x="118.3" y="125.3">NC</text>
<text x="118.3" y="122.8">NC</text>
<text x="118.3" y="120.3">NC</text>
<text x="277.8" y="124">P10</text>
<text x="83.3" y="127.8">CB3</text>
<text x="104.8" y="126.2" transform="rotate(-90 104.8 126.2)">REGOUT</text>
<text x="107.3" y="126.2" transform="rotate(-90 107.3 126.2)">GND</text>
<text x="109.9" y="126.2" transform="rotate(-90 109.9 126.2)">RESV</text>
<text x="52.2" y="135.9">PWR_FLAG</text>
<text x="83.5" y="132.9">104</text>
<text x="100.5" y="134.2">CB4</text>
<text x="277.8" y="134.2">P11</text>
<text x="100.7" y="139.2">104</text>
<text x="277.8" y="144.3">P12</text>
<text x="154.3" y="151.9">GND</text>
<text x="277.8" y="154.5">P13</text>
</g>
<g font-size="1.4" fill="#840000">
<text x="42.2" y="25.4">3</text>
<text x="58.7" y="25.4">2</text>
<text x="50.5" y="32.4" transform="rotate(-90 50.5 32.4)">1</text>
<text x="77.2" y="36.8" transform="rotate(-90 77.2 36.8)">2</text>
<text x="77.2" y="43.2" transform="rotate(-90 77.2 43.2)">1</text>
</g>
<g font-size="1.4" fill="#008484">
<text x="45.2" y="26.2">VI</text>
<text x="51.3" y="30" transform="rotate(-90 51.3 30)">GND</text>
<text x="54.3" y="26.2">VO</text>
</g>
</svg>
